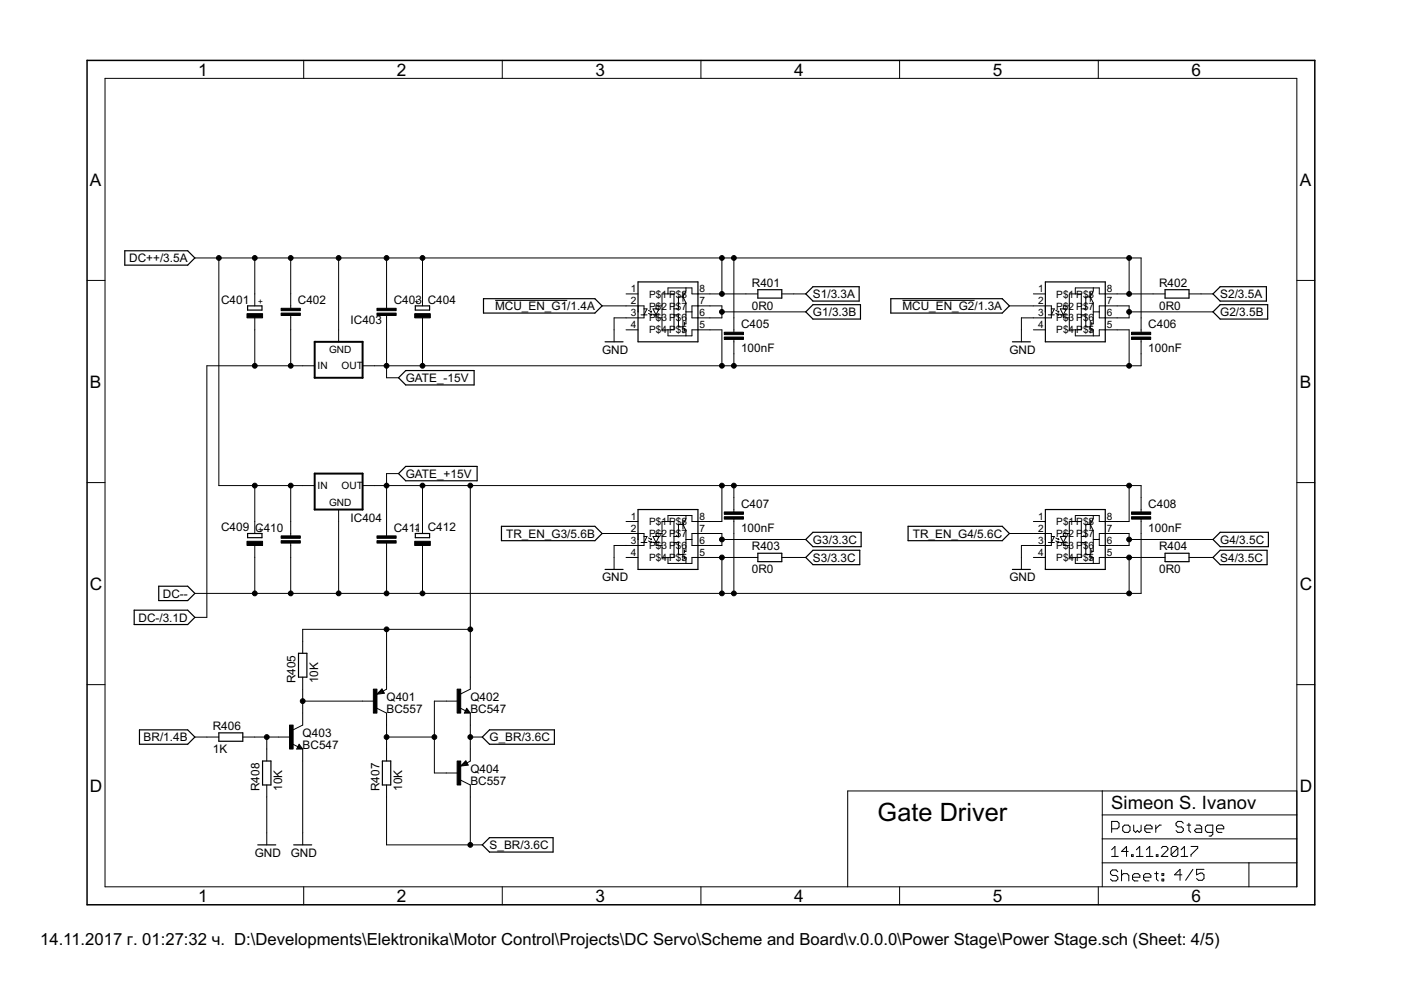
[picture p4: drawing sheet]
<svg xmlns="http://www.w3.org/2000/svg" width="297mm" height="210mm" viewBox="0 0 297 210" stroke-linecap="round" stroke-linejoin="round" font-family="sans-serif">
<g fill="#000" stroke="#000" stroke-width=".25">
<path d="M26.5 53.2v3zM26.5 56.2h13.3zM26.5 53.2h13.3zM39.8 56.2l1.5-1.5zM39.8 53.2l1.5 1.5zM135.3 59.8h12.7zM148 59.8v2.5zM221.6 59.8h12.7zM234.3 59.8v2.5zM52.5 64.9v.8zM52.5 65.7h3zM55.5 64.9v.8z"/>
<path d="M52.5 64.9h3zM86 78.6h14.5zM88.1 65.7h3zM88.1 64.9v.8zM88.1 64.9h3zM91.1 64.9v.8zM100.5 78.6v3zM102.5 63.3v3.1zM102.5 66.4h23.6zM102.5 63.3h23.6zM127.7 64.9l-1.6 1.5zM126.1 63.3l1.6 1.6z"/>
<path d="M128.3 72.5h3.8zM135.3 66.1v6.4zM135.3 59.8v6.3zM148 62.3v2.6zM148 64.9v2.5zM148 67.4v2.5zM148 69.9v2.6zM135.3 72.5h12.7zM160.7 63.2h5.1zM160.7 61.4v1.8zM160.7 61.4h5.1zM165.8 61.4v1.8z"/>
<path d="M170.8 66.1l1.6-1.5zM170.8 66.1l1.6 1.5zM170.8 62.3l1.6-1.5zM170.8 62.3l1.6 1.5zM172.4 64.6h10zM172.4 67.6h10zM172.4 60.8h9.8zM172.4 63.8h9.8zM182.2 60.8v3zM182.4 64.6v3zM188.9 63.3v3.1zM188.9 66.4h23.6z"/>
<path d="M188.9 63.3h23.6zM214 64.9l-1.5 1.5zM212.5 63.3l1.5 1.6zM214.7 72.5h3.8zM221.6 66.1v6.4zM221.6 59.8v6.3zM234.3 62.3v2.6zM234.3 64.9v2.5zM234.3 67.4v2.5zM234.3 69.9v2.6zM221.6 72.5h12.7zM247 63.2h5.1z"/>
<path d="M247 61.4v1.8zM247 61.4h5.1zM252.1 61.4v1.8zM257.2 66.1l1.5-1.5zM257.2 66.1l1.5 1.5zM257.2 62.3l1.5-1.5zM257.2 62.3l1.5 1.5zM258.7 64.6h10.1zM258.7 67.6h10.1zM258.7 60.8h9.8zM258.7 63.8h9.8zM268.5 60.8v3z"/>
<path d="M268.8 64.6v3zM84.5 80.1l1.5-1.5zM84.5 80.1l1.5 1.5zM86 81.6h14.5zM86 98.9h15.2zM101.2 98.9v3zM52.5 113.1v.9zM52.5 114h3zM55.5 113.1v.9zM52.5 113.1h3zM84.5 100.4l1.5-1.5zM84.5 100.4l1.5 1.5z"/>
<path d="M86 101.9h15.2zM88.1 114h3zM88.1 113.1v.9zM88.1 113.1h3zM91.1 113.1v.9zM106.3 111.6v3zM106.3 114.6h19.8zM106.3 111.6h19.8zM127.7 113.1l-1.6 1.5zM126.1 111.6l1.6 1.5zM135.3 108h12.7zM135.3 108v6.4z"/>
<path d="M148 108v2.6zM148 110.6v2.5zM148 113.1v2.6zM148 115.7v2.5zM148 118.2v2.5zM160.7 119.1h5.1zM160.7 117.3v1.8zM160.7 117.3h5.1zM165.8 117.3v1.8zM170.8 114.4l1.6-1.5zM170.8 114.4l1.6 1.5zM170.8 118.2l1.6-1.5z"/>
<path d="M170.8 118.2l1.6 1.5zM172.4 112.9h10.2zM172.4 115.9h10.2zM172.4 116.7h9.9zM172.4 119.7h9.9zM182.3 116.7v3zM182.6 112.9v3zM192.5 111.6v3zM192.5 114.6h20zM192.5 111.6h20zM214 113.1l-1.5 1.5zM212.5 111.6l1.5 1.5z"/>
<path d="M221.6 108h12.7zM221.6 108v6.4zM234.3 108v2.6zM234.3 110.6v2.5zM234.3 113.1v2.6zM234.3 115.7v2.5zM234.3 118.2v2.5zM247 119.1h5.1zM247 117.3v1.8zM247 117.3h5.1zM252.1 117.3v1.8zM257.2 114.4l1.5-1.5z"/>
<path d="M257.2 114.4l1.5 1.5zM257.2 118.2l1.5-1.5zM257.2 118.2l1.5 1.5zM258.7 112.9h10.2zM258.7 115.9h10.2zM258.7 116.7h9.9zM258.7 119.7h9.9zM268.6 116.7v3zM268.9 112.9v3zM28.4 129.4v3zM33.7 124.3v3zM33.7 127.3h6.1z"/>
<path d="M33.7 124.3h6.1zM28.4 132.4h11.4zM28.4 129.4h11.4zM39.8 127.3l1.5-1.5zM39.8 124.3l1.5 1.5zM41.3 130.9l-1.5 1.5zM39.8 129.4l1.5 1.5zM63.3 138.5v5.1zM63.3 138.5h1.8zM128.3 120.7h3.8zM135.3 114.4v6.3zM135.3 120.7h12.7z"/>
<path d="M214.7 120.7h3.8zM221.6 114.4v6.3zM221.6 120.7h12.7zM29.6 154.7v3.1zM29.6 157.8h10.2zM29.6 154.7h10.2zM41.3 156.3l-1.5 1.5zM39.8 154.7l1.5 1.6zM46.4 155.4h5.1zM46.4 155.4v1.8zM46.4 157.2h5.1zM51.5 155.4v1.8z"/>
<path d="M63.2 158.7h.7zM63.2 158.6h.3zM63.4 158.1l-.2 .5zM63.4 158.3l.1 .3zM63.4 158.1l.5 .6zM65.1 138.5v5.1zM63.3 143.6h1.8zM80.2 147l1-.1zM80.6 146.7h.3zM80.9 146.2l-.7 .8zM80.6 146.7l.3-.2zM80.9 146.5l.3 .4z"/>
<path d="M80.9 146.2l.4 .7zM98.7 151.1h.8zM98.7 150.9h.4zM99 150.4l-.3 .5zM99 150.7l.1 .2zM99 150.4l.5 .7zM102.3 156.3l1.5-1.6zM102.3 156.3l1.5 1.5zM103.8 154.7h13.7zM103.8 157.8h13.7zM117.5 154.7v3.1zM54.7 179.1h3.8z"/>
<path d="M55.7 161.4v5zM57.4 161.4v5zM55.7 161.4h1.7zM55.7 166.4h1.7zM62.3 179.1h3.8zM81.1 161.4v5zM82.8 161.4v5zM81.1 161.4h1.7zM81.1 166.4h1.7zM97.9 162.2l1.1-.1zM98.3 162h.4zM98.7 161.5l-.8 .7z"/>
<path d="M98.3 162l.4-.3zM98.7 161.7l.3 .4zM98.7 161.5l.4 .6zM102.3 179.1l1.5-1.5zM102.3 179.1l1.5 1.6zM103.8 177.6h13.5zM117.3 177.6v3.1zM103.8 180.7h13.5z"/>
</g>
<g fill="#000" stroke="#000" stroke-width=".21">
<path d="M22.3 16.6v171.4zM64.4 12.8v3.8zM106.5 12.8v3.8zM148.6 12.8v3.8zM190.7 12.8v3.8zM232.9 12.8v3.8zM22.3 16.6h252.7zM18.5 59.5h3.8zM41.3 54.7h5.1zM46.4 54.7h7.6zM54 54.7h7.6zM61.6 54.7h10.2z"/>
<path d="M71.8 54.7h10.2zM82 54.7h7.6zM89.6 54.7h63.5zM153.1 54.7h2.5zM155.6 54.7h83.8zM239.4 54.7v7.6zM239.4 54.7h2.5zM275 59.5h3.8zM43.9 77.6v53.3zM54 67.4v2.5zM54 62.3v2.6zM54 54.7v7.6z"/>
<path d="M54 69.9v7.7zM43.9 77.6h10.1zM61.6 62.3v2.6zM61.6 67.4v2.5zM61.6 64.9v.5zM61.6 66.9v.5zM61.6 54.7v7.6zM61.6 69.9v7.7zM54 77.6h7.6zM64.2 77.6h2.5zM61.6 77.6h2.6zM71.8 69.9v2.6z"/>
<path d="M71.8 54.7v15.2zM76.9 77.6h2.5zM79.4 77.6h2.6zM82 62.3v2.6zM82 67.4v2.5zM82 64.9v.5zM82 66.9v.5zM82 54.7v7.6zM82 69.9v7.7zM82 77.6v2.5zM89.6 67.4v2.5zM89.6 62.3v2.6z"/>
<path d="M89.6 54.7v7.6zM89.6 77.6h63.5zM89.6 69.9v7.7zM82 77.6h7.6zM105 63.7h15.3zM127.7 64.9h5zM130.2 69.9v2.6zM130.2 67.4v2.5zM130.2 67.4h2.5zM132.7 62.3h2.6zM132.7 64.9h2.6zM132.7 67.4h2.6z"/>
<path d="M132.7 69.9h2.6zM135.3 67.4h1.2zM135.3 64.9v1.2zM135.9 66.8h.6zM136.5 66.8v.6zM136.5 65.5h.7zM136.5 65.5v1.3zM136.5 64.9v.6zM135.3 64.9h1.2zM136.5 66.8h.7zM137.2 65.5l-.7 1.3zM137.5 65.8l.6 .3z"/>
<path d="M137.5 66.4l.6 .4zM138 66.8h.2zM138 66l.1 .1zM137.9 66.2l.2-.1zM138.1 66.6l.1 .2zM138.5 66.8h.6zM138.5 65.5h.6zM138.5 65.5l.6 1.3zM139.1 65.5h.6zM139.1 64.9v.6zM139.1 64.9h1.3zM139.1 66.8v.6z"/>
<path d="M139.1 67.4h1.3zM139.1 66.8h.6zM139.7 65.5l-.6 1.3zM140.4 67.4v2.5zM140.4 64.9v2.5zM140.4 62.3v2.6zM140.4 62.3h1.2zM141.6 62.3h1.3zM140.4 69.9h1.2zM141.6 61v1.3zM141.6 69.9v1.3zM142.9 62.3v3.2z"/>
<path d="M142.9 65.5v1.3zM142.9 66.8v3.1zM141.6 69.9h1.3zM142.9 65.5h.9zM143.8 66.8v2.5zM142.9 66.8h.9zM143.8 62.9v2.6zM143.8 62.9h1zM144.8 69.3v1.3zM144.8 68v1.3zM143.8 69.3h1zM144.8 62v.9z"/>
<path d="M144.8 62.9v1zM144.8 62.9l.6 1.3zM145.1 69.9v.4zM145.1 69.6v.3zM145.1 68.7v.3zM145.1 68.3v.4zM145.1 69.9h.3zM145.4 64.2v1.9zM145.4 61v.7zM145.4 66.1v2.6zM145.4 69.9v1.3zM145.1 68.7h.3z"/>
<path d="M145.4 61.7l-.6 1.2zM141.6 61h3.8zM141.6 71.2h3.8zM146.7 66.1v1.3zM146.7 64.9v1.2zM146.7 64.9h1.3zM145.4 66.1h1.3zM146.7 61v1.3zM145.4 61h1.3zM146.7 69.9v1.3zM145.4 71.2h1.3zM146.7 67.4h1.3z"/>
<path d="M146.7 62.3h1.3zM146.7 69.9h1.3zM148 69.9h2.5zM148 67.4h2.5zM148 64.9h2.5zM148 62.3h2.5zM150.5 62.3h2.6zM150.5 64.9h2.6zM150.5 69.9h2.6zM153.1 54.7v7.6zM153.1 64.9v1.2zM153.1 66.1v1.3z"/>
<path d="M150.5 67.4h2.6zM153.1 69.9v7.7zM153.1 77.6h2.5zM155.6 67.4v2.5zM155.6 72.5v2.5zM155.6 69.9v.5zM155.6 72v.5zM155.6 54.7v12.7zM155.6 77.6h83.8zM155.6 75v2.6zM158.1 62.3h2.6zM153.1 62.3h5z"/>
<path d="M165.8 62.3h2.5zM153.1 66.1h17.7zM168.3 62.3h2.5zM191.3 63.7h15.3zM214 64.9h5.1zM216.6 69.9v2.6zM216.6 67.4v2.5zM216.6 67.4h2.5zM219.1 62.3h2.5zM219.1 64.9h2.5zM219.1 67.4h2.5zM219.1 69.9h2.5z"/>
<path d="M221.6 67.4h1.3zM221.6 64.9v1.2zM222.3 66.8h.6zM222.9 66.8v.6zM222.9 65.5h.6zM222.9 65.5v1.3zM222.9 64.9v.6zM221.6 64.9h1.3zM222.9 66.8h.6zM223.5 65.5l-.6 1.3zM223.9 65.8l.6 .3zM223.9 66.4l.6 .4z"/>
<path d="M224.3 66.8h.2zM224.4 66l.1 .1zM224.3 66.2l.2-.1zM224.4 66.6l.1 .2zM224.8 66.8h.6zM224.8 65.5h.6zM224.8 65.5l.6 1.3zM225.4 65.5h.7zM225.4 64.9v.6zM225.4 64.9h1.3zM225.4 66.8v.6zM225.4 67.4h1.3z"/>
<path d="M225.4 66.8h.7zM226.1 65.5l-.7 1.3zM226.7 67.4v2.5zM226.7 64.9v2.5zM226.7 62.3v2.6zM226.7 62.3h1.3zM228 62.3h1.3zM226.7 69.9h1.3zM228 61v1.3zM228 69.9v1.3zM229.3 62.3v3.2zM229.3 65.5v1.3z"/>
<path d="M229.3 66.8v3.1zM228 69.9h1.3zM229.3 65.5h.9zM230.2 66.8v2.5zM229.3 66.8h.9zM230.2 62.9v2.6zM230.2 62.9h1zM231.2 69.3v1.3zM231.2 68v1.3zM230.2 69.3h1zM231.2 62v.9zM231.2 62.9v1z"/>
<path d="M231.2 62.9l.6 1.3zM231.5 69.9v.4zM231.5 69.6v.3zM231.5 68.7v.3zM231.5 68.3v.4zM231.5 69.9h.3zM231.8 64.2v1.9zM231.8 61v.7zM231.8 66.1v2.6zM231.8 69.9v1.3zM231.5 68.7h.3zM231.8 61.7l-.6 1.2z"/>
<path d="M228 61h3.8zM228 71.2h3.8zM233.1 66.1v1.3zM233.1 64.9v1.2zM233.1 64.9h1.2zM231.8 66.1h1.3zM233.1 61v1.3zM231.8 61h1.3zM233.1 69.9v1.3zM231.8 71.2h1.3zM233.1 67.4h1.2zM233.1 62.3h1.2z"/>
<path d="M233.1 69.9h1.2zM234.3 69.9h2.6zM234.3 67.4h2.6zM234.3 64.9h2.6zM234.3 62.3h2.6zM236.9 64.9h2.5zM236.9 62.3h2.5zM239.4 69.9v7.7zM236.9 69.9h2.5zM239.4 64.9v1.2zM239.4 66.1v1.3zM236.9 67.4h2.5z"/>
<path d="M241.9 67.4v2.5zM241.9 72.5v2.5zM241.9 69.9v.5zM241.9 72v.5zM241.9 54.7v12.7zM241.9 75v2.6zM239.4 77.6h2.5zM244.5 62.3h2.5zM239.4 62.3h5.1zM252.1 62.3h2.5zM239.4 66.1h17.8zM254.6 62.3h2.6z"/>
<path d="M82 80.1h2.5zM18.5 102.3h3.8zM46.4 54.7v48.3zM54 115.7v2.5zM54 110.6v2.5zM46.4 103h7.6zM54 103v7.6zM54 118.2v7.6zM61.6 110.6v2.5zM61.6 115.7v2.5zM61.6 113.1v.5zM61.6 115.1v.6z"/>
<path d="M54 103h7.6zM61.6 103v7.6zM61.6 118.2v7.6zM64.2 103h2.5zM61.6 103h2.6zM71.8 108v2.6zM71.8 110.6v15.2zM76.9 103h2.5zM82 110.6v2.5zM82 115.7v2.5zM82 113.1v.5zM82 115.1v.6z"/>
<path d="M79.4 103h2.6zM82 103v7.6zM82 100.4v2.6zM82 100.4h2.5zM82 118.2v7.6zM89.6 115.7v2.5zM89.6 110.6v2.5zM89.6 103v7.6zM82 103h7.6zM89.6 118.2v7.6zM89.6 103h10.1zM127.7 113.1h5z"/>
<path d="M130.2 118.2v2.5zM130.2 115.7v2.5zM130.2 115.7h2.5zM132.7 110.6h2.6zM132.7 113.1h2.6zM132.7 115.7h2.6zM132.7 118.2h2.6zM135.3 115.7h1.2zM135.3 113.1v1.3zM135.9 115h.6zM136.5 115v.7zM136.5 113.7h.7z"/>
<path d="M136.5 113.7v1.3zM136.5 113.1v.6zM135.3 113.1h1.2zM136.5 115h.7zM137.2 113.7l-.7 1.3zM137.5 114.1l.6 .3zM137.5 114.7l.6 .3zM138 115.1l.2-.1zM138 114.2l.1 .2zM137.9 114.4h.2zM138.1 114.8l.1 .2zM138.5 115h.6z"/>
<path d="M138.5 113.7h.6zM138.5 113.7l.6 1.3zM139.1 113.7h.6zM139.1 113.1v.6zM139.1 113.1h1.3zM139.1 115v.7zM139.1 115.7h1.3zM139.1 115h.6zM139.7 113.7l-.6 1.3zM140.4 115.7v2.5zM140.4 113.1v2.6zM140.4 110.6v2.5z"/>
<path d="M140.4 110.6h1.2zM141.6 110.6h1.3zM140.4 118.2h1.2zM141.6 109.3v1.3zM141.6 118.2v1.3zM142.9 110.6v3.1zM142.9 113.7v1.3zM142.9 115v3.2zM141.6 118.2h1.3zM142.9 113.7h.9zM143.8 115v2.6zM142.9 115h.9z"/>
<path d="M143.8 111.2v2.5zM143.8 111.2h1zM144.8 117.6v1.2zM144.8 116.3v1.3zM143.8 117.6h1zM144.8 110.3v.9zM144.8 111.2v1zM144.8 111.2l.6 1.3zM145.1 118.2v.3zM145.1 117.9v.3zM145.1 116.9v.3zM145.1 116.6v.3z"/>
<path d="M145.1 118.2h.3zM145.4 112.5v1.9zM145.4 109.3v.6zM145.4 114.4v2.5zM145.4 118.2v1.3zM145.1 116.9h.3zM145.4 109.9l-.6 1.3zM141.6 109.3h3.8zM141.6 119.5h3.8zM146.7 114.4v1.3zM146.7 113.1v1.3zM146.7 113.1h1.3z"/>
<path d="M145.4 114.4h1.3zM146.7 109.3v1.3zM145.4 109.3h1.3zM146.7 118.2v1.3zM145.4 119.5h1.3zM146.7 115.7h1.3zM146.7 110.6h1.3zM146.7 118.2h1.3zM148 118.2h2.5zM148 115.7h2.5zM148 113.1h2.5zM148 110.6h2.5z"/>
<path d="M150.5 110.6h2.6zM150.5 113.1h2.6zM150.5 118.2h2.6zM153.1 103v7.6zM153.1 103h2.5zM99.7 103h53.4zM153.1 113.1v1.3zM153.1 114.4v1.3zM150.5 115.7h2.6zM153.1 118.2v7.6zM155.6 105.5v2.5zM155.6 110.6v2.5z"/>
<path d="M155.6 108v.5zM155.6 110.1v.5zM155.6 103h83.8zM155.6 103v2.5zM155.6 113.1v12.7zM158.1 118.2h2.6zM153.1 118.2h5zM165.8 118.2h2.5zM153.1 114.4h17.7zM168.3 118.2h2.5zM214 113.1h5.1zM216.6 118.2v2.5z"/>
<path d="M216.6 115.7v2.5zM216.6 115.7h2.5zM219.1 110.6h2.5zM219.1 113.1h2.5zM219.1 115.7h2.5zM219.1 118.2h2.5zM221.6 115.7h1.3zM221.6 113.1v1.3zM222.3 115h.6zM222.9 115v.7zM222.9 113.7h.6zM222.9 113.7v1.3z"/>
<path d="M222.9 113.1v.6zM221.6 113.1h1.3zM222.9 115h.6zM223.5 113.7l-.6 1.3zM223.9 114.1l.6 .3zM223.9 114.7l.6 .3zM224.3 115.1l.2-.1zM224.4 114.2l.1 .2zM224.3 114.4h.2zM224.4 114.8l.1 .2zM224.8 115h.6zM224.8 113.7h.6z"/>
<path d="M224.8 113.7l.6 1.3zM225.4 113.7h.7zM225.4 113.1v.6zM225.4 113.1h1.3zM225.4 115v.7zM225.4 115.7h1.3zM225.4 115h.7zM226.1 113.7l-.7 1.3zM226.7 115.7v2.5zM226.7 113.1v2.6zM226.7 110.6v2.5zM226.7 110.6h1.3z"/>
<path d="M228 110.6h1.3zM226.7 118.2h1.3zM228 109.3v1.3zM228 118.2v1.3zM229.3 110.6v3.1zM229.3 113.7v1.3zM229.3 115v3.2zM228 118.2h1.3zM229.3 113.7h.9zM230.2 115v2.6zM229.3 115h.9zM230.2 111.2v2.5z"/>
<path d="M230.2 111.2h1zM231.2 117.6v1.2zM231.2 116.3v1.3zM230.2 117.6h1zM231.2 110.3v.9zM231.2 111.2v1zM231.2 111.2l.6 1.3zM231.5 118.2v.3zM231.5 117.9v.3zM231.5 116.9v.3zM231.5 116.6v.3zM231.5 118.2h.3z"/>
<path d="M231.8 112.5v1.9zM231.8 109.3v.6zM231.8 114.4v2.5zM231.8 118.2v1.3zM231.5 116.9h.3zM231.8 109.9l-.6 1.3zM228 109.3h3.8zM228 119.5h3.8zM233.1 114.4v1.3zM233.1 113.1v1.3zM233.1 113.1h1.2zM231.8 114.4h1.3z"/>
<path d="M233.1 109.3v1.3zM231.8 109.3h1.3zM233.1 118.2v1.3zM231.8 119.5h1.3zM233.1 115.7h1.2zM233.1 110.6h1.2zM233.1 118.2h1.2zM234.3 118.2h2.6zM234.3 115.7h2.6zM234.3 113.1h2.6zM234.3 110.6h2.6zM236.9 115.7h2.5z"/>
<path d="M236.9 118.2h2.5zM239.4 114.4v1.3zM239.4 113.1v1.3zM236.9 113.1h2.5zM239.4 103v7.6zM236.9 110.6h2.5zM239.4 103h2.5zM239.4 118.2v7.6zM241.9 105.5v2.5zM241.9 110.6v2.5zM241.9 108v.5zM241.9 110.1v.5z"/>
<path d="M241.9 103v2.5zM241.9 113.1v12.7zM244.5 118.2h2.5zM239.4 118.2h5.1zM252.1 118.2h2.5zM239.4 114.4h17.8zM254.6 118.2h2.6zM275 102.3h3.8zM41.3 125.8h12.7zM41.3 130.9h2.6zM54 125.8h7.6zM61.6 125.8h10.2z"/>
<path d="M64.2 136v2.5zM64.2 133.4v2.6zM64.2 133.4h17.8zM71.8 125.8h10.2zM82 133.4h17.7zM82 125.8h7.6zM89.6 125.8h63.5zM99.7 103v30.4zM153.1 125.8h2.5zM155.6 125.8h83.8zM239.4 125.8h2.5zM18.5 145.2h3.8z"/>
<path d="M43.9 156.3h2.5zM41.3 156.3h2.6zM51.5 156.3h2.5zM54 156.3h2.6zM56.6 158.8v2.6zM56.6 156.3h2.5zM56.6 156.3v2.5zM59.1 156.3h2.5zM63.4 157.8l-.5 1zM61.9 157.7l1.3 .6zM63.4 157.8l.8 1zM64.2 151.2v2.5z"/>
<path d="M62.1 154.7l2.1-1zM62.9 158.8h1.3zM64.2 143.6v2.5zM64.2 148.7v2.5zM64.2 146.1v2.6zM76.9 148.7h2.5zM64.2 148.7h12.7zM79.9 147.2l1.6-.2zM81 146.1l-1.1 1.1zM81 146.1l.5 .9zM82 143.6v2.5zM82 151.2v2.5z"/>
<path d="M81.2 146.5l.8-.4zM79.9 150.2l2.1 1zM82 158.8v2.6zM82 133.4v10.2zM82 156.3v2.5zM82 153.7v2.6zM82 156.3h10.1zM92.1 148.7v7.6zM92.1 148.7h2.5zM94.6 148.7h2.6zM99 150.2l-.6 1zM97.5 150.1l1.2 .6z"/>
<path d="M99 150.2l.7 1zM99.7 158.8v2.6zM99.7 151.2v2.5zM99.7 143.6v2.5zM97.7 147.1l2-1zM98.4 151.2h1.3zM99.7 133.4v10.2zM99.7 153.7v2.6zM99.7 156.3v2.5zM99.7 156.3h2.6zM275 145.2h3.8zM56.6 166.4v2.6z"/>
<path d="M56.6 176.6v2.5zM56.6 169v7.6zM64.2 158.8v2.6zM64.2 176.6v2.5zM64.2 161.4v15.2zM82 166.4v2.6zM82 169v10.1zM82 179.1h17.7zM92.1 156.3v7.6zM94.6 163.9h2.6zM92.1 163.9h2.5zM97.7 162.4l1.6-.2z"/>
<path d="M98.8 161.3l-1.1 1.1zM98.8 161.3l.5 .9zM99.7 166.4v2.6zM99 161.8l.7-.4zM97.7 165.4l2 1zM99.7 169v10.1zM99.7 179.1h2.6zM179.7 167.7h54zM233.7 167.7h41.3zM233.7 177.9h41.3zM233.7 172.8v5.1zM233.7 172.8h41.3z"/>
<path d="M233.7 167.7v5.1zM235.7 174.2v2.3zM235.7 174.2h1.2zM236.4 179.5v2.1zM236.9 174.2l.4 .3zM235.7 175.7h1.2zM237.3 174.5v.8zM237.3 175.3l-.4 .4zM238 175.3v.8zM238 176.1l.4 .4zM238.4 176.5h.8zM238 175.3l.4-.4z"/>
<path d="M238.8 179.5l-1 1zM239.2 176.5l.4-.4zM238.4 174.9h.8zM239.6 175.3v.8zM239.2 174.9l.4 .4zM240.4 174.9v1.2zM240.4 176.1l.4 .4zM240.8 176.5l.4-.4zM241.2 176.1l.3 .4zM241.5 176.5l.4-.4zM241.6 179.5v2.1zM241.9 174.9v1.2z"/>
<path d="M242.7 175.3v.8zM242.7 175.3l.4-.4zM242.7 176.1l.4 .4zM243.1 174.9h.8zM243.8 179.5v2.1zM243.1 176.5h.8zM243.9 174.9l.4 .4zM244.3 175.3v.4zM242.7 175.7h1.6zM245 174.9v1.6zM245 175.7l.8-.8zM245.8 174.9h.4z"/>
<path d="M246.5 179.5l-.3 .3zM246.5 179.5h.8zM247.3 179.5l.3 .3zM248.7 179.5l-.4 .3zM248.7 179.5h.7zM249.3 174.5v.4zM249.3 174.9l.4 .4zM249.4 179.5l.3 .3zM249.3 174.5l.4-.3zM249.7 175.3h.8zM249.3 176.1l.4 .4zM249.7 179.8v1.4z"/>
<path d="M249.7 174.2h.8zM250.5 175.3l.4 .4zM249.7 176.5h.8zM250.5 174.2l.4 .3zM250.9 175.7v.4zM250.9 176.1l-.4 .4zM251.1 179.5v2.1zM251.7 174.9h.8zM252.1 174.5v1.6zM252.1 176.1l.4 .4zM252.5 179.5h1.4zM253.2 176.1l.4-.4z"/>
<path d="M253.6 174.9h.8zM253.2 176.1l.4 .4zM253.6 175.7h1.2zM253.9 179.5v.3zM252.5 181.2l1.4-1.4zM254.4 174.9l.4 .4zM254.8 175.3v1.2zM253.6 176.5h1.2zM255.6 175.3v.8zM255.6 176.1l.4 .4zM255.6 175.3l.4-.4zM256 176.5h1.1z"/>
<path d="M256.3 177.3h.5zM256.8 177.3l.3-.4zM257.1 174.9v2zM256 174.9h1.1zM257.9 175.3v.8zM257.9 175.3l.4-.4zM257.9 176.1l.4 .4zM258.3 174.9h.8zM258.3 176.5h.8zM259.1 174.9l.4 .4zM259.5 175.3v.4zM257.9 175.7h1.6z"/>
<path d="M275 172.8v5.1zM275 167.7v5.1zM22.3 188h252.7zM64.4 188v3.8zM106.5 188v3.8zM148.6 188v3.8zM179.7 167.7v20.3zM190.7 188v3.8zM232.9 188v3.8zM233.7 182.9v5.1zM233.7 177.9v5zM235.4 184.8v.4z"/>
<path d="M235.4 185.2l.4 .4zM235.7 180.2l.7-.7zM235.7 181.6h1.4zM235.4 184.8l.4-.4zM235.8 185.6h.8zM235.4 186.4l.4 .4zM235.8 184.4h.8zM236.6 185.6l.4 .4zM235.8 186.8h.8zM236.6 184.4l.4 .4zM237 186v.4zM237 186.4l-.4 .4z"/>
<path d="M237.8 180.5h1.4zM237.8 184.4v2.4zM237.8 185.6l.4-.4zM238.2 185.2h.8zM238.8 179.5v2.1zM239 185.2l.3 .4zM239.3 185.6v1.2zM239.9 181.2v.4zM239.9 181.2h.3zM240.1 185.6v.8zM240.1 185.6l.4-.4zM240.2 181.2v.4z"/>
<path d="M239.9 181.6h.3zM240.1 186.4l.4 .4zM240.5 185.2h.8zM240.9 180.2l.7-.7zM240.9 181.6h1.5zM240.5 186.8h.8zM241.3 185.2l.4 .4zM241.7 185.6v.4zM240.1 186h1.6zM242.5 185.6v.8zM242.5 185.6l.3-.4zM242.5 186.4l.3 .4z"/>
<path d="M242.8 185.2h.8zM243.1 180.2l.7-.7zM243.1 181.6h1.4zM242.8 186.8h.8zM243.6 185.2l.4 .4zM244 185.6v.4zM242.5 186h1.5zM244.8 185.2h.8zM245.2 181.2v.4zM245.2 181.2h.3zM245.2 184.8v1.6zM245.2 186.4l.4 .4z"/>
<path d="M245.5 181.2v.4zM245.2 181.6h.3zM247.6 180.2l-1.4 1.4zM246.4 185.2h.3zM246.4 185.2v.4zM246.4 186.4h.3zM246.4 186.4v.4zM246.7 185.2v.4zM246.4 185.6h.3zM246.7 186.4v.4zM246.4 186.8h.3zM246.2 181.6h1.4z"/>
<path d="M247.6 179.8v.4zM248.3 179.8v1.4zM248.3 181.2l1.4-1.4zM248.3 181.2l.4 .4zM249 185.5h1.6zM248.7 181.6h.7zM249.7 181.2l-.3 .4zM250.2 184.3v2.3zM250.2 184.3l-1.2 1.2zM251.1 179.5l-.7 .7zM250.4 181.6h1.4zM252.9 184.3l-1.5 2.3z"/>
<path d="M252.5 181.2v.4zM253.7 184.3v1.2zM253.7 185.5l.8-.4zM253.7 186.3l.4 .3zM254.5 185.1h.4zM254.9 185.1l.4 .4zM254.1 186.6h.8zM253.7 184.3h1.6zM255.3 185.5v.8zM254.9 186.6l.4-.3zM264.8 182.9v5.1zM264.8 182.9h10.2z"/>
<path d="M233.7 182.9h31.1zM275 182.9v5.1zM275 177.9v5zM275 16.6v171.4z"/>
<circle cx="46.4" cy="54.7" r=".51"/>
<circle cx="54" cy="54.7" r=".51"/>
<circle cx="61.6" cy="54.7" r=".51"/>
<circle cx="71.8" cy="54.7" r=".51"/>
<circle cx="82" cy="54.7" r=".51"/>
<circle cx="89.6" cy="54.7" r=".51"/>
<circle cx="153.1" cy="54.7" r=".51"/>
<circle cx="155.6" cy="54.7" r=".51"/>
<circle cx="239.4" cy="54.7" r=".51"/>
<circle cx="54" cy="77.6" r=".51"/>
<circle cx="61.6" cy="77.6" r=".51"/>
<circle cx="82" cy="77.6" r=".51"/>
<circle cx="89.6" cy="77.6" r=".51"/>
<circle cx="153.1" cy="62.3" r=".51"/>
<circle cx="153.1" cy="66.1" r=".51"/>
<circle cx="153.1" cy="77.6" r=".51"/>
<circle cx="155.6" cy="77.6" r=".51"/>
<circle cx="239.4" cy="77.6" r=".51"/>
<circle cx="239.4" cy="62.3" r=".51"/>
<circle cx="239.4" cy="66.1" r=".51"/>
<circle cx="54" cy="103" r=".51"/>
<circle cx="61.6" cy="103" r=".51"/>
<circle cx="82" cy="103" r=".51"/>
<circle cx="89.6" cy="103" r=".51"/>
<circle cx="99.7" cy="103" r=".51"/>
<circle cx="153.1" cy="118.2" r=".51"/>
<circle cx="153.1" cy="103" r=".51"/>
<circle cx="153.1" cy="114.4" r=".51"/>
<circle cx="155.6" cy="103" r=".51"/>
<circle cx="239.4" cy="114.4" r=".51"/>
<circle cx="239.4" cy="103" r=".51"/>
<circle cx="239.4" cy="118.2" r=".51"/>
<circle cx="54" cy="125.8" r=".51"/>
<circle cx="61.6" cy="125.8" r=".51"/>
<circle cx="71.8" cy="125.8" r=".51"/>
<circle cx="82" cy="125.8" r=".51"/>
<circle cx="82" cy="133.4" r=".51"/>
<circle cx="89.6" cy="125.8" r=".51"/>
<circle cx="99.7" cy="133.4" r=".51"/>
<circle cx="153.1" cy="125.8" r=".51"/>
<circle cx="155.6" cy="125.8" r=".51"/>
<circle cx="239.4" cy="125.8" r=".51"/>
<circle cx="56.6" cy="156.3" r=".51"/>
<circle cx="64.2" cy="148.7" r=".51"/>
<circle cx="82" cy="156.3" r=".51"/>
<circle cx="92.1" cy="156.3" r=".51"/>
<circle cx="99.7" cy="156.3" r=".51"/>
<circle cx="99.7" cy="179.1" r=".51"/>
</g>
<path d="M18.5 12.8v179zM18.5 12.8h260.3zM18.5 191.8h260.3zM278.8 12.8v179z" fill="#000" stroke="#000" stroke-width=".32"/>
<g fill="#000" stroke="#000" stroke-width=".21">
<path d="M52.4 66.5h3.3v.9h-3.3zM59.6 66.4h4.1v.5h-4.1zM59.6 65.4h4.1v.5h-4.1zM79.9 66.4h4.1v.5h-4.1zM79.9 65.4h4.1v.5h-4.1zM87.9 66.5h3.3v.9h-3.3zM153.6 71.5h4v.5h-4zM153.6 70.4h4v.6h-4zM239.9 71.5h4.1v.5h-4.1zM239.9 70.4h4.1v.6h-4.1zM52.4 114.8h3.3v.9h-3.3zM59.6 114.6h4.1v.5h-4.1z"/>
<path d="M59.6 113.6h4.1v.5h-4.1zM79.9 114.6h4.1v.5h-4.1zM79.9 113.6h4.1v.5h-4.1zM87.9 114.8h3.3v.9h-3.3zM153.6 109.6h4v.5h-4zM153.6 108.5h4v.6h-4zM239.9 109.6h4.1v.5h-4.1zM239.9 108.5h4.1v.6h-4.1zM61.4 153.7h.7v5.1h-.7zM79.2 146.1h.7v5.1h-.7zM96.9 146.1h.8v5.1h-.8zM96.9 161.4h.8v5h-.8z"/>
</g>
<path d="M66.7 72.5v7.6zM66.7 72.5h10.2zM66.7 80.1h10.2zM76.9 72.5v7.6zM66.7 108h10.2zM66.7 100.4v7.6zM76.9 100.4v7.6zM66.7 100.4h10.2z" fill="#000" stroke="#000" stroke-width=".42"/>
<text font-size="6" x="186.1" y="174.1">Gate Driver</text>
<text font-size="4.4" x="235.6" y="171.5">Simeon S. Ivanov</text>
<g font-size="4.1">
<text x="42" y="16">1</text>
<text x="84.1" y="16">2</text>
<text x="126.3" y="16">3</text>
<text x="168.4" y="16">4</text>
<text x="210.5" y="16">5</text>
<text x="252.6" y="16">6</text>
<text x="19.1" y="39.3">A</text>
<text x="275.6" y="39.3">A</text>
<text x="19.1" y="82.2">B</text>
<text x="275.6" y="82.2">B</text>
<text x="19.1" y="125">C</text>
<text x="275.6" y="125">C</text>
<text x="19.1" y="167.9">D</text>
<text x="275.6" y="167.9">D</text>
<text x="42" y="191.2">1</text>
<text x="84.1" y="191.2">2</text>
<text x="126.3" y="191.2">3</text>
<text x="168.4" y="191.2">4</text>
<text x="210.5" y="191.2">5</text>
<text x="252.6" y="191.2">6</text>
</g>
<text font-size="4" x="8.5" y="200.4">14.11.2017 г. 01:27:32 ч. D:\Developments\Elektronika\Motor Control\Projects\DC Servo\Scheme and Board\v.0.0.0\Power Stage\Power Stage.sch (Sheet: 4/5)</text>
<g font-size="2.8">
<text x="27.4" y="55.6">DC++/3.5A</text>
<text x="46.9" y="64.4">C401</text>
<text x="63.2" y="64.5">C402</text>
<text x="83.5" y="64.5">C403</text>
<text x="90.7" y="64.4">C404</text>
<text x="105" y="65.7">MCU_EN_G1/1.4A</text>
<text x="159.4" y="65.6">0R0</text>
<text x="159.4" y="60.8">R401</text>
<text x="172.4" y="63.2">S1/3.3A</text>
<text x="191.3" y="65.7">MCU_EN_G2/1.3A</text>
<text x="245.8" y="65.6">0R0</text>
<text x="245.8" y="60.8">R402</text>
<text x="258.7" y="63.2">S2/3.5A</text>
<text x="74.3" y="68.7">IC403</text>
<text x="157.1" y="69.6">C405</text>
<text x="172.4" y="67">G1/3.3B</text>
<text x="243.5" y="69.6">C406</text>
<text x="258.7" y="67">G2/3.5B</text>
<text x="127.7" y="75">GND</text>
<text x="157.1" y="74.6">100nF</text>
<text x="214" y="75">GND</text>
<text x="243.5" y="74.6">100nF</text>
<text x="86" y="81">GATE_-15V</text>
<text x="86" y="101.3">GATE_+15V</text>
<text x="157.1" y="107.7">C407</text>
<text x="243.5" y="107.7">C408</text>
<text x="46.9" y="112.6">C409</text>
<text x="54.1" y="112.7">C410</text>
<text x="74.3" y="110.6">IC404</text>
<text x="83.5" y="112.7">C411</text>
<text x="90.7" y="112.6">C412</text>
<text x="107.3" y="114">TR_EN_G3/5.6B</text>
<text x="157.1" y="112.7">100nF</text>
<text x="193.5" y="114">TR_EN_G4/5.6C</text>
<text x="243.5" y="112.7">100nF</text>
<text x="159.4" y="116.7">R403</text>
<text x="172.4" y="115.3">G3/3.3C</text>
<text x="172.4" y="119.1">S3/3.3C</text>
<text x="245.8" y="116.7">R404</text>
<text x="258.7" y="115.3">G4/3.5C</text>
<text x="258.7" y="119.1">S4/3.5C</text>
<text x="127.7" y="123.3">GND</text>
<text x="159.4" y="121.5">0R0</text>
<text x="214" y="123.3">GND</text>
<text x="245.8" y="121.5">0R0</text>
<text x="29.4" y="131.8">DC-/3.1D</text>
<text x="34.5" y="126.7">DC--</text>
<text x="62.7" y="144.9" transform="rotate(-90 62.7 144.9)">R405</text>
<text x="67.5" y="144.9" transform="rotate(-90 67.5 144.9)">10K</text>
<text x="81.9" y="148.7">Q401</text>
<text x="99.7" y="148.7">Q402</text>
<text x="45.1" y="154.8">R406</text>
<text x="81.9" y="151.2">BC557</text>
<text x="99.7" y="151.2">BC547</text>
<text x="30.5" y="157.2">BR/1.4B</text>
<text x="45.1" y="159.6">1K</text>
<text x="64.2" y="158.8">BC547</text>
<text x="64.2" y="156.3">Q403</text>
<text x="103.8" y="157.2">G_BR/3.6C</text>
<text x="55.1" y="167.7" transform="rotate(-90 55.1 167.7)">R408</text>
<text x="59.9" y="167.7" transform="rotate(-90 59.9 167.7)">10K</text>
<text x="80.4" y="167.7" transform="rotate(-90 80.4 167.7)">R407</text>
<text x="85.2" y="167.7" transform="rotate(-90 85.2 167.7)">10K</text>
<text x="99.7" y="166.4">BC557</text>
<text x="99.7" y="163.9">Q404</text>
<text x="54" y="181.7">GND</text>
<text x="61.6" y="181.7">GND</text>
<text x="103.8" y="180">S_BR/3.6C</text>
</g>
<g font-size="2.4">
<text x="133.7" y="62">1</text>
<text x="133.7" y="64.5">2</text>
<text x="137.6" y="63.1">P$1 P</text>
<text x="137.6" y="65.6">P$2 P$7</text>
<text x="143.3" y="63.1">$</text>
<text x="144.5" y="63.1">8</text>
<text x="148.3" y="64.5">7</text>
<text x="148.3" y="62">8</text>
<text x="220.1" y="62">1</text>
<text x="220.1" y="64.5">2</text>
<text x="224" y="63.1">P$1 P</text>
<text x="224" y="65.6">P$2 P$7</text>
<text x="229.6" y="63.1">$</text>
<text x="230.8" y="63.1">8</text>
<text x="234.7" y="64.5">7</text>
<text x="234.7" y="62">8</text>
<text x="133.7" y="67">3</text>
<text x="133.7" y="69.6">4</text>
<text x="137.6" y="68.2">P$3 P</text>
<text x="137.6" y="70.7">P$4 P$5</text>
<text x="143.3" y="68.2">$</text>
<text x="144.5" y="68.2">6</text>
<text x="148.3" y="69.6">5</text>
<text x="148.3" y="67">6</text>
<text x="220.1" y="67">3</text>
<text x="220.1" y="69.6">4</text>
<text x="224" y="68.2">P$3 P</text>
<text x="224" y="70.7">P$4 P$5</text>
<text x="229.6" y="68.2">$</text>
<text x="230.8" y="68.2">6</text>
<text x="234.7" y="69.6">5</text>
<text x="234.7" y="67">6</text>
<text x="69.8" y="74.8">GND</text>
<text x="67.3" y="78.2">IN</text>
<text x="72.4" y="78.2">OUT</text>
<text x="67.3" y="103.6">IN</text>
<text x="69.8" y="107.3">GND</text>
<text x="72.4" y="103.6">OUT</text>
<text x="133.7" y="110.2">1</text>
<text x="133.7" y="112.8">2</text>
<text x="137.6" y="111.3">P$1 P</text>
<text x="137.6" y="113.9">P$2 P$7</text>
<text x="143.3" y="111.3">$</text>
<text x="144.5" y="111.3">8</text>
<text x="148.3" y="112.8">7</text>
<text x="148.3" y="110.2">8</text>
<text x="220.1" y="110.2">1</text>
<text x="220.1" y="112.8">2</text>
<text x="224" y="111.3">P$1 P</text>
<text x="224" y="113.9">P$2 P$7</text>
<text x="229.6" y="111.3">$</text>
<text x="230.8" y="111.3">8</text>
<text x="234.7" y="112.8">7</text>
<text x="234.7" y="110.2">8</text>
<text x="133.7" y="115.3">3</text>
<text x="133.7" y="117.8">4</text>
<text x="137.6" y="116.4">P$3 P</text>
<text x="137.6" y="119">P$4 P$5</text>
<text x="143.3" y="116.4">$</text>
<text x="144.5" y="116.4">6</text>
<text x="148.3" y="117.8">5</text>
<text x="148.3" y="115.3">6</text>
<text x="220.1" y="115.3">3</text>
<text x="220.1" y="117.8">4</text>
<text x="224" y="116.4">P$3 P</text>
<text x="224" y="119">P$4 P$5</text>
<text x="229.6" y="116.4">$</text>
<text x="230.8" y="116.4">6</text>
<text x="234.7" y="117.8">5</text>
<text x="234.7" y="115.3">6</text>
</g>
<g font-size="2">
<text x="55.9" y="64.5" transform="rotate(-90 55.9 64.5)">+</text>
<text x="89" y="64.5" transform="rotate(-90 89 64.5)">+</text>
<text x="55.9" y="112.7" transform="rotate(-90 55.9 112.7)">+</text>
<text x="89" y="112.7" transform="rotate(-90 89 112.7)">+</text>
</g>
</svg>
